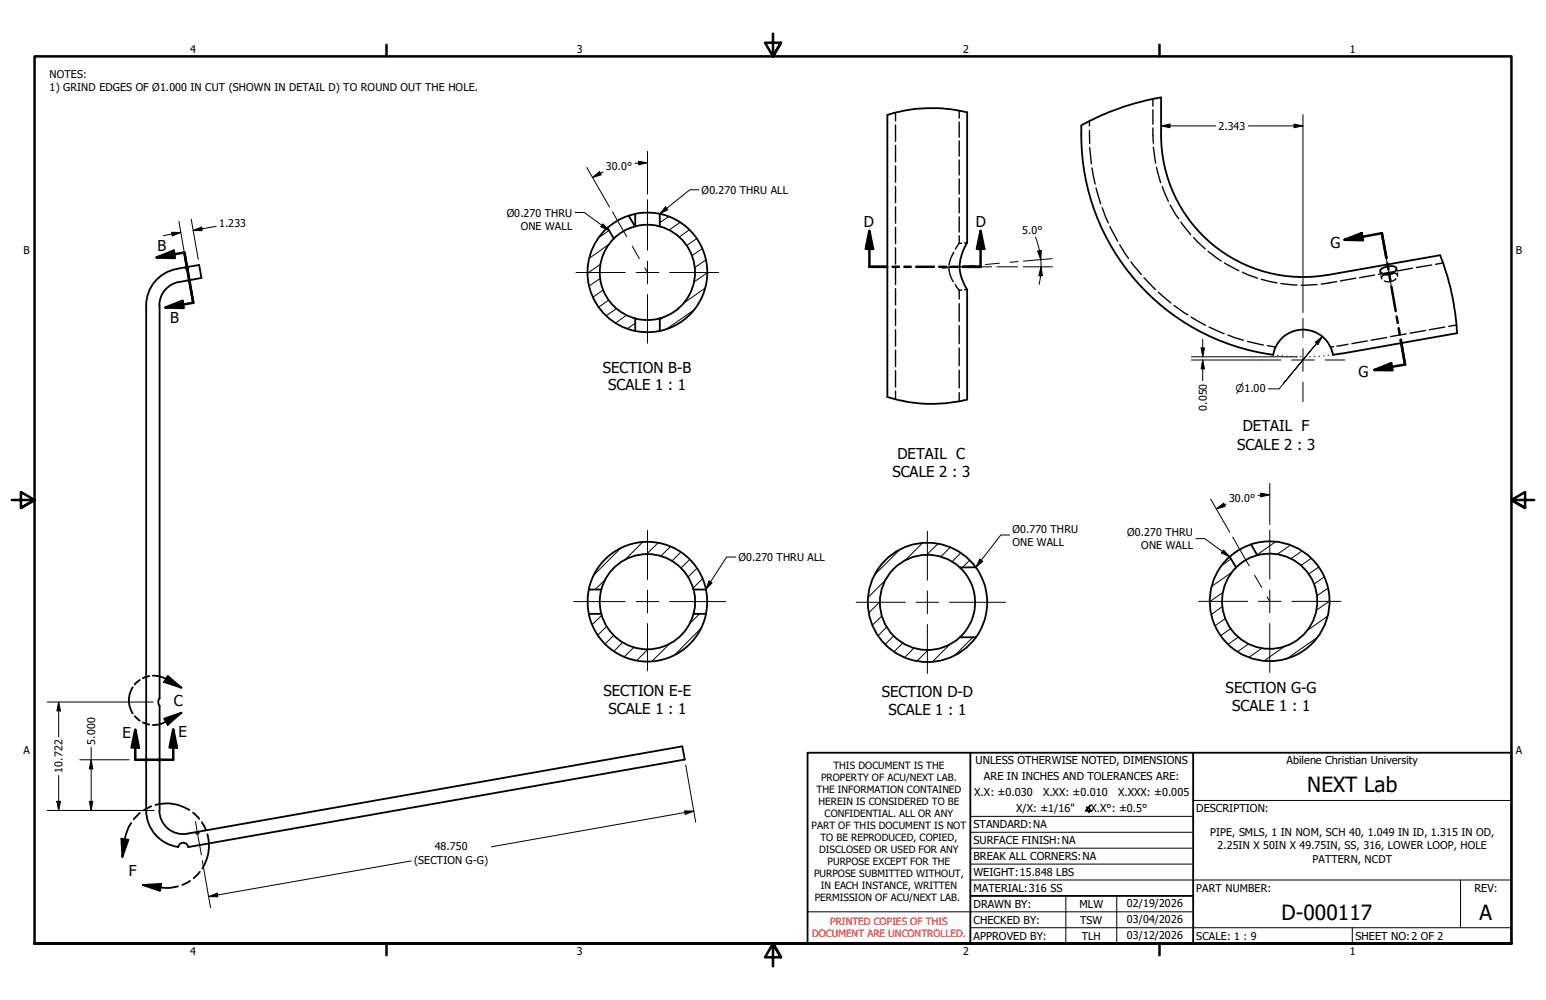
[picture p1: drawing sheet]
<svg xmlns="http://www.w3.org/2000/svg" width="432mm" height="279mm" viewBox="0 0 432 279" stroke-linecap="round" stroke-linejoin="round" font-family="sans-serif">
<!-- layer: Hatch (ANSI) -->
<g fill="none" stroke="#000" stroke-width=".28">
<path d="M167.6 77.8l-3 2.1M167.8 73.8l-3.7 2.5M170 68.3l-5.3 3.8M170.1 64.4l-2.8 2M176.3 60.1l-.6 .4M177.4 63.2h-.1M186.8 60.5l-2.5 1.7M189.9 62.2l-3 2.1M192.5 64.3l-2.8 1.9M194.6 66.7l-2.8 1.9M196.2 69.5l-3 1.9M197.1 72.6l-3 2.1"/>
<path d="M197.5 76.3l-3.7 2.5M168.5 81l-2.9 2.1M170 83.9l-2.7 1.9M172.2 86.2l-2.8 2M175 88.1l-3 2.1M177.4 90.3l-2.1 1.5M185.4 88.6l-1.1 .8M193.8 86.6l-7.6 5.3M196.9 80.5l-6 4.2M173.2 153.4l-7.1 7.1M179.5 151.4l-4.9 5M183.8 151.7l-3.2 3.1"/>
<path d="M187.3 152.7l-2.7 2.6M190.1 154.3l-2.4 2.4M192.6 156.3l-2.4 2.4M194.6 158.8l-2.4 2.4M251.5 153.4l-7.3 7.3M257.7 151.7l-4.8 4.8M262 151.9l-3.2 3.1M265.4 152.9l-2.6 2.7M268.4 154.5l-2.5 2.4M270.8 156.5l-2 2.1M343.9 156.1l-2.5 1.8M344.2 159.8l-5.7 4"/>
<path d="M349.7 152.1l-.2 .1M356.2 151.4l-5.1 3.6M360.4 152.3l-3.7 2.6M363.6 154l-3 2.1M366.2 156l-2.9 2M368.3 158.4l-2.8 2M168.1 171.9l-2.7 2.6M169.1 161.9l-2.9 2.8M169.5 174.9l-2.5 2.5M171.4 177.5l-2.4 2.4M173.9 179.5l-2.4 2.4M187.1 179.8l-5 4.9"/>
<path d="M195.4 171.5l-2.9 2.8M195.6 175.8l-7.1 7.1M196.2 161.7l-2.7 2.6M245.7 168.1l-3.1 3.2M246.3 172.1l-2.7 2.6M247.3 162.1l-4.9 4.8M247.6 175.2l-2.4 2.4M249.6 177.7l-2.4 2.4M252.2 179.6l-2.5 2.5M271.7 178.1l-5.1 5.1M341.4 169.5l-3 2.1M341.6 165.5l-3.6 2.5"/>
<path d="M342.3 172.8l-2.9 2M343.7 175.6l-2.7 1.9M345.9 178l-2.8 2M348.7 179.9l-3 2.2M368 178.1l-8.5 5.9M369.8 161.2l-2.8 2M370.7 172.2l-5.6 3.9M370.9 164.3l-3.1 2.2M371.3 168l-3.6 2.5M177 180.8l-2.6 2.7M181 181.4l-3.1 3.1M255.3 181l-2.6 2.7"/>
<path d="M259.2 181.6l-3.1 3.1M265.3 180l-4.9 4.9M352.5 181.1l-3.6 2.5M358.7 180.7l-5.6 3.9"/>
</g>
<!-- layer: Visible (ANSI) -->
<g fill="none" stroke="#000" stroke-width=".51">
<path d="M247.8 32.1v78.8M270.1 31.4v36.4a11.2 11.2 0 0 0 0 13.1v30.7M302 35.1a62 62 0 0 0 53.6 64 8.5 8.5 0 0 1 8.4-7 8.5 8.5 0 0 1 8.3 7l2.4-.3M324.3 27.2v10.5a39.7 39.7 0 0 0 46.5 39.1l31.4-5.5M177.4 59.8l-1.8 .5M177.4 59.8a18.7 18.7 0 0 1 6.9 0v3.4M177.4 59.8v3.4M184.3 59.7a16.7 16.7 0 0 1 13.2 16.4 16.7 16.7 0 0 1-13.2 16.4M49.4 75.2a10.3 10.3 0 0 0-8.6 10.1M49.4 75.1l6.2-1.1 .7 3.7-6.3 1.1M50 78.8a6.6 6.6 0 0 0-5.5 6.5M51.8 74.9l.3-.2a.29 .29 0 0 1 .4 0 .29 .29 0 0 1 0 .4 .29 .29 0 0 1-.4 0z"/>
<path d="M52.4 75.1h-.3M169.7 63.6l1.7 3.1M169.7 63.6a16.7 16.7 0 0 0-5 16.8 16.7 16.7 0 0 0 12.7 12.1M171.4 66.7a13.3 13.3 0 0 0 6 22.3M175.6 60.3a17.8 17.8 0 0 0-5.9 3.3M175.6 60.3l1.8 2.9M177.4 63.2a13.4 13.4 0 0 0-6 3.5M177.4 63.2l-.1 .1M177.4 63.2a13.4 13.4 0 0 1 6.9 0M184.2 63.3a13.3 13.3 0 0 1 9.9 12.8 13.3 13.3 0 0 1-9.9 12.9M385.6 75.3a3.9 3.9 0 0 1 4.4-.5 2.08 2.08 0 0 1-2.5 2 1.69 1.69 0 0 1-2-1.2zM389.1 76.3l-2.3 .4"/>
<path d="M40.8 85.3v141.1M44.6 85.3l-.1 109.8a1.81 1.81 0 0 0 .1 2.1v29.2M184.3 89a13.4 13.4 0 0 1-6.9 0v3.5a15.6 15.6 0 0 0 6.9 0M184.3 89v3.5M407 93.1l-32.3 5.7M268.1 158.5a13.3 13.3 0 0 0-18.6 .5 13.3 13.3 0 0 0 0 18.6 13.3 13.3 0 0 0 18.6 .5M268.1 158.6l4.4-.1a16.6 16.6 0 0 1 0 19.6h-4.4a13.3 13.3 0 0 0 0-19.5zM272.6 158.5a16.7 16.7 0 0 0-24.7-2.6 16.7 16.7 0 0 0 0 24.8 16.7 16.7 0 0 0 24.7-2.6M349.4 152.1a16.7 16.7 0 0 1 21.9 17 16.7 16.7 0 0 1-24 13.9 16.7 16.7 0 0 1-3.8-27.5M351.2 155.1a13.3 13.3 0 0 1 16.7 14 13.3 13.3 0 0 1-18.9 10.9 13.3 13.3 0 0 1-3.8-21.4M351.2 155.1l-1.8-3a16.2 16.2 0 0 0-5.9 3.5l1.7 3M351.2 155.1a13.4 13.4 0 0 0-6 3.5"/>
<path d="M164.4 171.5a16.7 16.7 0 0 0 16.4 13.3 16.7 16.7 0 0 0 16.4-13.3M164.5 164.7a18.3 18.3 0 0 0 0 6.8M164.5 164.7h3.5M164.5 171.5h3.5M168 171.5a13.3 13.3 0 0 0 12.8 9.9 13.3 13.3 0 0 0 12.9-9.9M168 164.7a13.3 13.3 0 0 1 12.8-9.9 13.3 13.3 0 0 1 12.9 9.9M168 164.7a13.2 13.2 0 0 0 0 6.8M193.7 164.7a13.2 13.2 0 0 1 0 6.8M193.7 164.7h3.5M193.7 171.5h3.5M197.2 164.7a15.3 15.3 0 0 1 0 6.8M197.2 164.7a16.7 16.7 0 0 0-16.4-13.3 16.7 16.7 0 0 0-16.4 13.3"/>
<path d="M40.8 226.4a10.4 10.4 0 0 0 9 10.3 1.41 1.41 0 0 1 1.4-1.2 1.41 1.41 0 0 1 1.4 1.2M44.5 226.4a6.6 6.6 0 0 0 7.8 6.5l138.3-24.4 .7 3.7-138.8 24.4M54.7 232.7l.4-.2a.26 .26 0 0 1 .3 0 .26 .26 0 0 1 .1 .3 .26 .26 0 0 1-.4 .1zM55.4 232.9h-.4"/>
</g>
<!-- layer: Break Line (ANSI) -->
<path d="M270.1 31.4a41.6 41.6 0 0 0-22.3 .7M324.3 27.2a70.1 70.1 0 0 0-22.3 7.9M402.2 71.3a71.7 71.7 0 0 1 4.8 21.8M247.8 110.9a40.7 40.7 0 0 0 22.3 .7" fill="none" stroke="#000" stroke-width=".51"/>
<!-- layer: Hidden (ANSI) -->
<g fill="none" stroke="#000" stroke-width=".38">
<path d="M250.1 31.5v2.3M250.1 34.9v4.6M267.9 30.9v2.1M267.9 34.1v4.3M267.9 39.4v4.2M304.3 33.8v1.4M304.3 36.4l.1 3.7M322 27.6v2.1M322 30.7v4M322 35.8l.1 4.2M250.1 40.6v4.6M250.1 46.4v4.5"/>
<path d="M250.1 52.1v4.5M250.1 57.8v4.6M267.9 44.7v4.2M267.9 50v4.2M267.9 55.3v4.2M304.4 41.2l.4 4.6M305 46.9l.9 4.5M306.1 52.5l1.3 4.5M307.8 58l1.8 4.3M322.1 41.1l.7 4.5M323 46.7l1.2 4.4M324.6 52.1l1.7 4.2"/>
<path d="M326.8 57.3l2.4 3.8M250.1 63.5v4.6M250.1 69.2v4.6M250.1 74.9v4.6M265 75.1l.3 1.5 1 2.1M266.4 70.5l-.8 1.6-.6 2M266.8 79.5l1.1 1.6M267.9 68l-1.1 1.6M267.9 60.6v4.2M267.9 65.8v2.2M268.6 67.9l-.7 .1M270.1 67.8l-.7 .1"/>
<path d="M310 63.3l2.2 4.1M312.7 68.4l2.5 3.8M315.9 73.2l2.9 3.5M319.5 77.6l3.2 3.3M329.8 62l2.7 3.6M333.4 66.4l3.2 3.1M337.4 70.2l3.7 2.7M342 73.5l4 2.1M347 76.1l4.2 1.6M352.3 78l4.4 1.1M357.8 79.2l4.5 .4M367.9 79.5l-4.5 .2"/>
<path d="M373.3 78.7l-4.3 .7M378.7 77.7l-4.3 .8M383.9 76.8l-4.2 .8M385.5 75.8l.1 .6M385.8 77v.7M386.8 76.7l-.8 .6v.6M389.1 76.3l1 .2 .2 .7M389.3 75.9l-4.3 .7M389.9 77.9a2.89 2.89 0 0 1-3.2 .6M390 75l.1 .6M390.3 76.3v.6M394.5 74.9l-4.2 .8"/>
<path d="M399.9 74l-4.3 .7M403 73.5l-2.1 .4M250.1 80.6v4.6M250.1 86.4v4.6M250.1 92.1v4.6M250.1 97.9v4.5M267.9 81.1v2.5M267.9 84.8v5M267.9 91v5M267.9 97.2v5M268.6 81l-.7 .1M270.1 80.9l-.7 .1"/>
<path d="M323.5 81.7l3.5 2.9M327.9 85.3l3.8 2.6M332.7 88.6l4 2.3M337.7 91.4l4.2 1.8M343 93.6l4.3 1.5M348.4 95.4l4.5 1M354 96.6l2.3 .4M372.5 96.8l-.9 .2M376.5 96.2l-3.1 .5M381.9 95.2l-4.3 .8M387.3 94.3l-4.3 .8M392.7 93.3l-4.3 .7"/>
<path d="M398.1 92.3l-4.3 .8M403.5 91.4l-4.3 .7M406.8 90.8l-2.2 .4M250.1 103.6v4.5M250.1 109.3v2.3M267.9 103.4v5M267.9 109.7v2.4"/>
</g>
<!-- layer: Section Line (ANSI) -->
<g fill="none" stroke="#000" stroke-width=".7">
<path d="M43.8 71.9l4.7-1.9 .3 2.1zM43.8 71.9l7.7-1.4 2.5 14.1-7.8 1.3M242.8 64.5l1 5h-2zM242.8 64.5v10h5M249.3 74.5h1.8M252.6 74.5h1.8M255.9 74.5h5M262.3 74.5h1.9M265.6 74.5h1.9M273.9 64.5l1 5h-2zM273.9 64.5v10h-5M375.5 67l4.8-1.8 .4 1.9z"/>
<path d="M375.5 67l10.5-1.8 1.2 6.9M387.5 73.5l.3 1.8M388 76.8l.4 1.7M46.2 85.9l4.7-1.8 .4 1.9zM388.6 80.1l1.2 6.8M390.1 88.5l.3 1.7M390.7 91.7l.3 1.8M391.2 94.9l1.2 7-8.5 1.5M383.9 103.4l4.7-1.9 .3 1.9zM37.8 203.9l1 5h-2zM48.4 203.8l1 5.1h-2zM48.4 203.8v8.5h-10.6v-8.4"/>
</g>
<path d="M43.8 71.9l4.7-1.9 .3 2.1zM242.8 64.5l1 5h-2zM273.9 64.5l1 5h-2zM375.5 67l4.8-1.8 .4 1.9zM46.2 85.9l4.7-1.8 .4 1.9zM383.9 103.4l4.7-1.9 .3 1.9zM37.8 203.9l1 5h-2zM48.4 203.8l1 5.1h-2z" fill="#000"/>
<!-- layer: Detail Boundary (ANSI) -->
<g fill="none" stroke="#000" stroke-width=".51">
<path d="M37.1 192a6.7 6.7 0 0 0 0 7.3M39.1 190l-1.4 1.3M41.7 188.9l-1.8 .6M42.7 188.8l1.6 .1 1.5 .5 4.9 2.8M46.9 188.8l3.8 3.4-4.9-1.6zM50.7 199.1l-5.4 3-1 .3-1.6 .2M37.7 200.1l1.4 1.3M39.9 201.9l1.8 .5M45.8 200.8l4.9-1.7-3.8 3.4zM33.9 234.4l2 .2-1.7 4.9zM36.6 229.9l-.7 1.2-.9 2.7-.8 5.7M39.1 227.1l-1.8 1.8"/>
<path d="M42.2 225.3l-2.1 1.1M43.4 224.9a11.6 11.6 0 0 1 9.5 1.4M53.9 227.1l1.7 1.7M56.4 229.7l1.1 2.3M57.9 233.1a12.1 12.1 0 0 1-1.4 9.5M39.9 247.3l5.1-.3-.3 1.9zM39.9 247.3l6.4 .8 3.4-.5M53.1 246.1l-2.2 1.2M55.8 243.6l-1.7 1.8"/>
</g>
<path d="M46.9 188.8l3.8 3.4-4.9-1.6zM45.8 200.8l4.9-1.7-3.8 3.4zM33.9 234.4l2 .2-1.7 4.9zM39.9 247.3l5.1-.3-.3 1.9z" fill="#000"/>
<!-- layer: Border (ANSI) -->
<path d="M107.9 12.5v3.2M215.9 9.4v6.3l-2.2-3.8h4.4l-2.2 3.8 2.2-3.8M323.8 12.5v3.2M3.3 139.7h6.4l-3.9-2.2v4.4l3.9-2.2-3.9 2.2M428.5 139.7h-6.4l3.9-2.2v4.4l-3.9-2.2 3.9 2.2M9.7 263.7v-248h412.4v248h-412.4h412.4M107.9 263.7v3.2M218.1 267.5l-2.2-3.8 2.2 3.8h-4.4l2.2-3.8v6.3M323.8 263.7v3.2" fill="none" stroke="#000" stroke-width=".7"/>
<!-- layer: Title (ANSI) -->
<path d="M271 228.1h62.2M271 232.5h62.2M271 237h62.2M333.2 223.6h88.9M225.6 254.8h107.6M271 245.9h151.1M271 259.2h151.1M271 241.4h62.2M297.7 250.3v13.4M311.9 250.3v13.4M377.7 259.2v4.5M407.9 245.9v13.3" fill="none" stroke="#000" stroke-width=".28"/>
<path d="M271 210.3h-45.4v53.4h45.4M333.2 210.3h-62.2v53.4h62.2M333.2 210.3h88.9v53.4h-88.9zM271 250.3h62.2" fill="none" stroke="#000" stroke-width=".51"/>
<!-- layer: Sketch Geometry (ANSI) -->
<g fill="none" stroke="#000" stroke-width=".28">
<path d="M262.6 74.5h5.8M269.8 74.5h2.9M274.1 74.5h2.9M278.4 74.5h5.8M355.6 99.1l.1 .1M356.8 99.3h.2M358.1 99.4h.2M359.3 99.5l.2 .1M360.6 99.6h.2M361.9 99.7h.2M363.2 99.7h.2M364.5 99.7h.2"/>
<path d="M365.8 99.7h.2M367.1 99.6h.2M368.6 99.5l-.2 .1M369.6 99.4h.2M371.1 99.3h-.2M372.3 99.1l-.1 .1"/>
</g>
<!-- layer: Centerline (ANSI) -->
<g fill="none" stroke="#000" stroke-width=".28">
<path d="M171.1 59.2l4 7M51.6 71.5l1.6 8.7M176.6 68.8l2 3.5M180.1 74.9l.7 1.2M272.2 74.2l-8.9 .7M279.1 73.5l-3.9 .4M284.4 73.1l-2.3 .2M386.7 69.1l2.9 16.8M344.3 150.1l4.6 8M350.4 160.7l2 3.4M353.9 166.8l.8 1.3M37.7 212.3h6.7"/>
<path d="M54.6 229.6l1.7 9.3"/>
</g>
<!-- layer: Dimension (ANSI) -->
<g fill="none" stroke="#000" stroke-width=".28">
<path d="M324.3 35.2l2.5-.5v1zM324.3 35.2h15.2M348.7 35.2h15.2M361.4 34.7l2.5 .5-2.5 .5zM363.9 32v55.3M163.9 46.8l6.3 11M165.5 49.6l1.9-1.7 .6 .9zM168.4 48.1l-2.9 1.5M178.3 45.1l2.5 .4-2.4 .5zM178.3 45.6l-1 .1M180.8 45.5h-2.5M180.8 42.3v11.9"/>
<path d="M47.9 64.9l2.6 .1-2.4 .9zM50 61.8l1.4 8.2M50.5 65l-4.9 .8M53.4 61.2l2 11.3M53.9 64.4l2.4-1 .2 1.1zM60.4 63.2l-6.5 1.2M285.8 74.5h8.1M289.2 66.2l1.1 3.9M289.8 70.2l1-.2-.1 2.6zM290.3 70.1l.5 4.4M290.8 74.5l.3 2.5h-1zM290.8 74.5l-.6 5"/>
<path d="M293.9 72.3l-8.1 .7M332.7 99.7h29.6M335.5 97.2h.9l-.5 2.5zM335.9 94.7v5M367.3 95.6l2-1.6-1.2 2.3zM369.3 94l-1.6 1.9M332.7 100.6h19.6M335.9 100.6l.5 2.5h-.9zM335.9 100.6v5.8M358.5 107.1l9.2-11.2-10.4 12.7h-3M338.1 139.4l5.4 9.3M352.1 137.8l2.5 .4-2.4 .6z"/>
<path d="M354.6 138.2l-3.2 .2M354.6 135.1v11.5M339.7 142.2l2.1-1.6 .4 .9zM342.5 140.8l-2.8 1.4M13.2 196.2h29.6M16.4 196.2l.5 2.4h-1zM16.4 196.2v9.7M16.4 216.7v9.7M22.3 212.3h13.8M25.5 212.3l.4 2.5h-.9zM25.5 208.8v17.6M191.5 213.7l2.8 16"/>
<path d="M13.2 226.4h29.8M15.9 223.9h1l-.5 2.5zM25 223.9h.9l-.4 2.5zM191.2 226.6h2.6l-2.4 .9zM193.8 226.6l-56.6 10M56.5 240.5l2.3 13.1M58.3 250.5l2.3-.9 .2 1zM114.9 240.5l-56.6 10"/>
</g>
<g fill="#000">
<path d="M324.3 35.2l2.5-.5v1zM361.4 34.7l2.5 .5-2.5 .5zM165.5 49.6l1.9-1.7 .6 .9zM178.3 45.1l2.5 .4-2.4 .5zM47.9 64.9l2.6 .1-2.4 .9zM53.9 64.4l2.4-1 .2 1.1zM289.8 70.2l1-.2-.1 2.6zM290.8 74.5l.3 2.5h-1zM335.5 97.2h.9l-.5 2.5zM367.3 95.6l2-1.6-1.2 2.3zM335.9 100.6l.5 2.5h-.9zM352.1 137.8l2.5 .4-2.4 .6z"/>
<path d="M339.7 142.2l2.1-1.6 .4 .9zM16.4 196.2l.5 2.4h-1zM25.5 212.3l.4 2.5h-.9zM15.9 223.9h1l-.5 2.5zM25 223.9h.9l-.4 2.5zM191.2 226.6h2.6l-2.4 .9zM58.3 250.5l2.3-.9 .2 1z"/>
</g>
<!-- layer: Center Mark (ANSI) -->
<g fill="none" stroke="#000" stroke-width=".28">
<path d="M180.8 55.8v14.1M160.8 76.1h13.8M177.7 76.1h6.3M180.8 73v6.3M187 76.1h13.7M180.8 82.3v13.6M363.9 88.9v5.5M363.9 97.4v6.4M352.3 100.6h5.5M360.7 100.6h6.4M363.9 106.7v5.5M370.1 100.6h5.5"/>
<path d="M180.8 148.2v13.7M259 148.4v13.7M354.6 148.1v13.7M160.2 168.1h14.4M177.7 168.1h6.3M180.8 164.9v6.4M180.8 174.2v13.3M187 168.1h15.7M239.1 168.3h13.8M255.8 168.3h6.4M259 165.1v6.3M259 174.5v13.7"/>
<path d="M265.2 168.3h15.7M334.8 168h13.7M351.5 168h6.3M354.6 164.8v6.4M354.6 174.2v13.7M360.8 168h13.7"/>
</g>
<!-- layer: Symbol (ANSI) -->
<path d="M160.7 59.4h2.5l7 5.1M185.9 57.8l.6 .8-2.2 1.2zM195.1 53h-2.4l-8.4 6.8M168.4 62.5l1.8 2-2.4-1.1zM205.5 155.6h-2.6l-5.8 9.1M273.7 156.2l.8 .6-2 1.7zM282 149.5h-2.5l-7 9M334 150.5h2.5l7 5.1M341.8 153.7l1.7 1.9-2.3-1.1zM198.1 162.3l.8 .6-1.8 1.8z" fill="none" stroke="#000" stroke-width=".28"/>
<path d="M185.9 57.8l.6 .8-2.2 1.2zM168.4 62.5l1.8 2-2.4-1.1zM273.7 156.2l.8 .6-2 1.7zM341.8 153.7l1.7 1.9-2.3-1.1zM198.1 162.3l.8 .6-1.8 1.8z" fill="#000"/>
<g font-size="5.8">
<text x="365.1" y="221.4">NEXT Lab</text>
<text x="357.9" y="256.9">D-000117</text>
<text x="413.3" y="256.9">A</text>
</g>
<g font-size="4.2">
<text x="241.2" y="63.3">D</text>
<text x="272.5" y="63.5">D</text>
<text x="44" y="70.2">B</text>
<text x="371.6" y="69.2">G</text>
<text x="47.6" y="90.2">B</text>
<text x="168.3" y="104.1">SECTION B-B</text>
<text x="379.4" y="105.3">G</text>
<text x="169.9" y="109.1">SCALE 1 : 1</text>
<text x="345.6" y="125.6">SCALE 2 : 3</text>
<text x="347.2" y="120.5">DETAIL F</text>
<text x="250.6" y="128.3">DETAIL C</text>
<text x="249.2" y="133.3">SCALE 2 : 3</text>
<text x="48.5" y="197.2">C</text>
<text x="168.6" y="194.4">SECTION E-E</text>
<text x="246.3" y="194.6">SECTION D-D</text>
<text x="342.3" y="193.7">SECTION G-G</text>
<text x="169.9" y="199.5">SCALE 1 : 1</text>
<text x="248.2" y="199.6">SCALE 1 : 1</text>
<text x="344.2" y="198.8">SCALE 1 : 1</text>
<text x="34.2" y="206.2">E</text>
<text x="49.8" y="205.9">E</text>
<text x="36" y="244.9">F</text>
</g>
<g font-size="3">
<text x="53.1" y="14.7">4</text>
<text x="161.1" y="14.7">3</text>
<text x="269" y="14.7">2</text>
<text x="377" y="14.7">1</text>
<text x="13.8" y="21.7">NOTES:</text>
<text x="13.8" y="25.3">1) GRIND EDGES OF Ø1.000 IN CUT (SHOWN IN DETAIL D) TO ROUND OUT THE HOLE.</text>
<text x="340.4" y="36.3">2.343</text>
<text x="169.2" y="47.6">30.0°</text>
<text x="196" y="54.1">Ø0.270 THRU ALL</text>
<text x="61.2" y="63.5">1.233</text>
<text x="141.5" y="60.5">Ø0.270 THRU</text>
<text x="145.5" y="64.1">ONE WALL</text>
<text x="285.5" y="65.4">5.0°</text>
<text x="6.6" y="70.9">B</text>
<text x="423.4" y="70.9">B</text>
<text x="337.1" y="114.7" transform="rotate(-90 337.1 114.7)">0.050</text>
<text x="343.3" y="140.3">30.0°</text>
<text x="282.8" y="148.8">Ø0.770 THRU</text>
<text x="314.8" y="149.9">Ø0.270 THRU</text>
<text x="282.8" y="152.5">ONE WALL</text>
<text x="318.8" y="153.5">ONE WALL</text>
<text x="206.2" y="156.8">Ø0.270 THRU ALL</text>
<text x="26.5" y="208" transform="rotate(-90 26.5 208)">5.000</text>
<text x="6.6" y="210.6">A</text>
<text x="17.5" y="215.8" transform="rotate(-90 17.5 215.8)">10.722</text>
<text x="272.5" y="213.4">UNLESS OTHERWISE NOTED, DIMENSIONS</text>
<text x="359.3" y="213.4">Abilene Christian University</text>
<text x="423.4" y="210.6">A</text>
<text x="274.8" y="218.1">ARE IN INCHES AND TOLERANCES ARE:</text>
<text x="272.1" y="222.5">X.X: ±0.030</text>
<text x="283.8" y="226.8">X/X: ±1/16&quot;</text>
<text x="291.3" y="222.5">X.XX: ±0.010</text>
<text x="303" y="226.8">∡X.X°: ±0.5°</text>
<text x="312.3" y="222.5">X.XXX: ±0.005</text>
<text x="334.1" y="226.9">DESCRIPTION:</text>
<text x="271.9" y="231.4">STANDARD:NA</text>
<text x="338" y="233.7">PIPE, SMLS, 1 IN NOM, SCH 40, 1.049 IN ID, 1.315 IN OD,</text>
<text x="121.4" y="237.5">48.750</text>
<text x="271.9" y="235.8">SURFACE FINISH:NA</text>
<text x="340" y="237.3">2.25IN X 50IN X 49.75IN, SS, 316, LOWER LOOP, HOLE</text>
<text x="115.6" y="241.3">(SECTION G-G)</text>
<text x="271.9" y="244.7">WEIGHT:15.848 LBS</text>
<text x="271.9" y="240.3">BREAK ALL CORNERS:NA</text>
<text x="366.6" y="241">PATTERN, NCDT</text>
<text x="271.9" y="249.2">MATERIAL:316 SS</text>
<text x="334.1" y="249.2">PART NUMBER:</text>
<text x="411.8" y="249.2">REV:</text>
<text x="271.9" y="253.6">DRAWN BY:</text>
<text x="301.5" y="253.6">MLW</text>
<text x="314.8" y="253.4">02/19/2026</text>
<text x="314.8" y="257.9">03/04/2026</text>
<text x="271.9" y="262.5">APPROVED BY:</text>
<text x="271.9" y="258.1">CHECKED BY:</text>
<text x="301.7" y="258.1">TSW</text>
<text x="302.1" y="262.5">TLH</text>
<text x="314.8" y="262.3">03/12/2026</text>
<text x="334.1" y="262.5">SCALE: 1 : 9</text>
<text x="378.6" y="262.5">SHEET NO:2 OF 2</text>
<text x="53.1" y="266.9">4</text>
<text x="161.1" y="266.9">3</text>
<text x="269" y="266.9">2</text>
<text x="377" y="266.9">1</text>
</g>
<text font-size="2.9" x="345.1" y="109.7">⌀1.00</text>
<g font-size="2.8">
<text x="232.8" y="214.9">THIS DOCUMENT IS THE</text>
<text x="228" y="221.6">THE INFORMATION CONTAINED</text>
<text x="229.4" y="218.3">PROPERTY OF ACU/NEXT LAB.</text>
<text x="228.6" y="225">HEREIN IS CONSIDERED TO BE</text>
<text x="226.7" y="231.7">PART OF THIS DOCUMENT IS NOT</text>
<text x="230.3" y="228.3">CONFIDENTIAL. ALL OR ANY</text>
<text x="228.8" y="238.4">DISCLOSED OR USED FOR ANY</text>
<text x="229.2" y="235">TO BE REPRODUCED, COPIED,</text>
<text x="227.4" y="245">PURPOSE SUBMITTED WITHOUT,</text>
<text x="231.1" y="241.7">PURPOSE EXCEPT FOR THE</text>
<text x="227.6" y="251.8">PERMISSION OF ACU/NEXT LAB.</text>
<text x="229.2" y="248.4">IN EACH INSTANCE, WRITTEN</text>
</g>
<g font-size="2.8" fill="#f00">
<text x="226.8" y="261.9">DOCUMENT ARE UNCONTROLLED.</text>
<text x="231.9" y="258.6">PRINTED COPIES OF THIS</text>
</g>
</svg>
